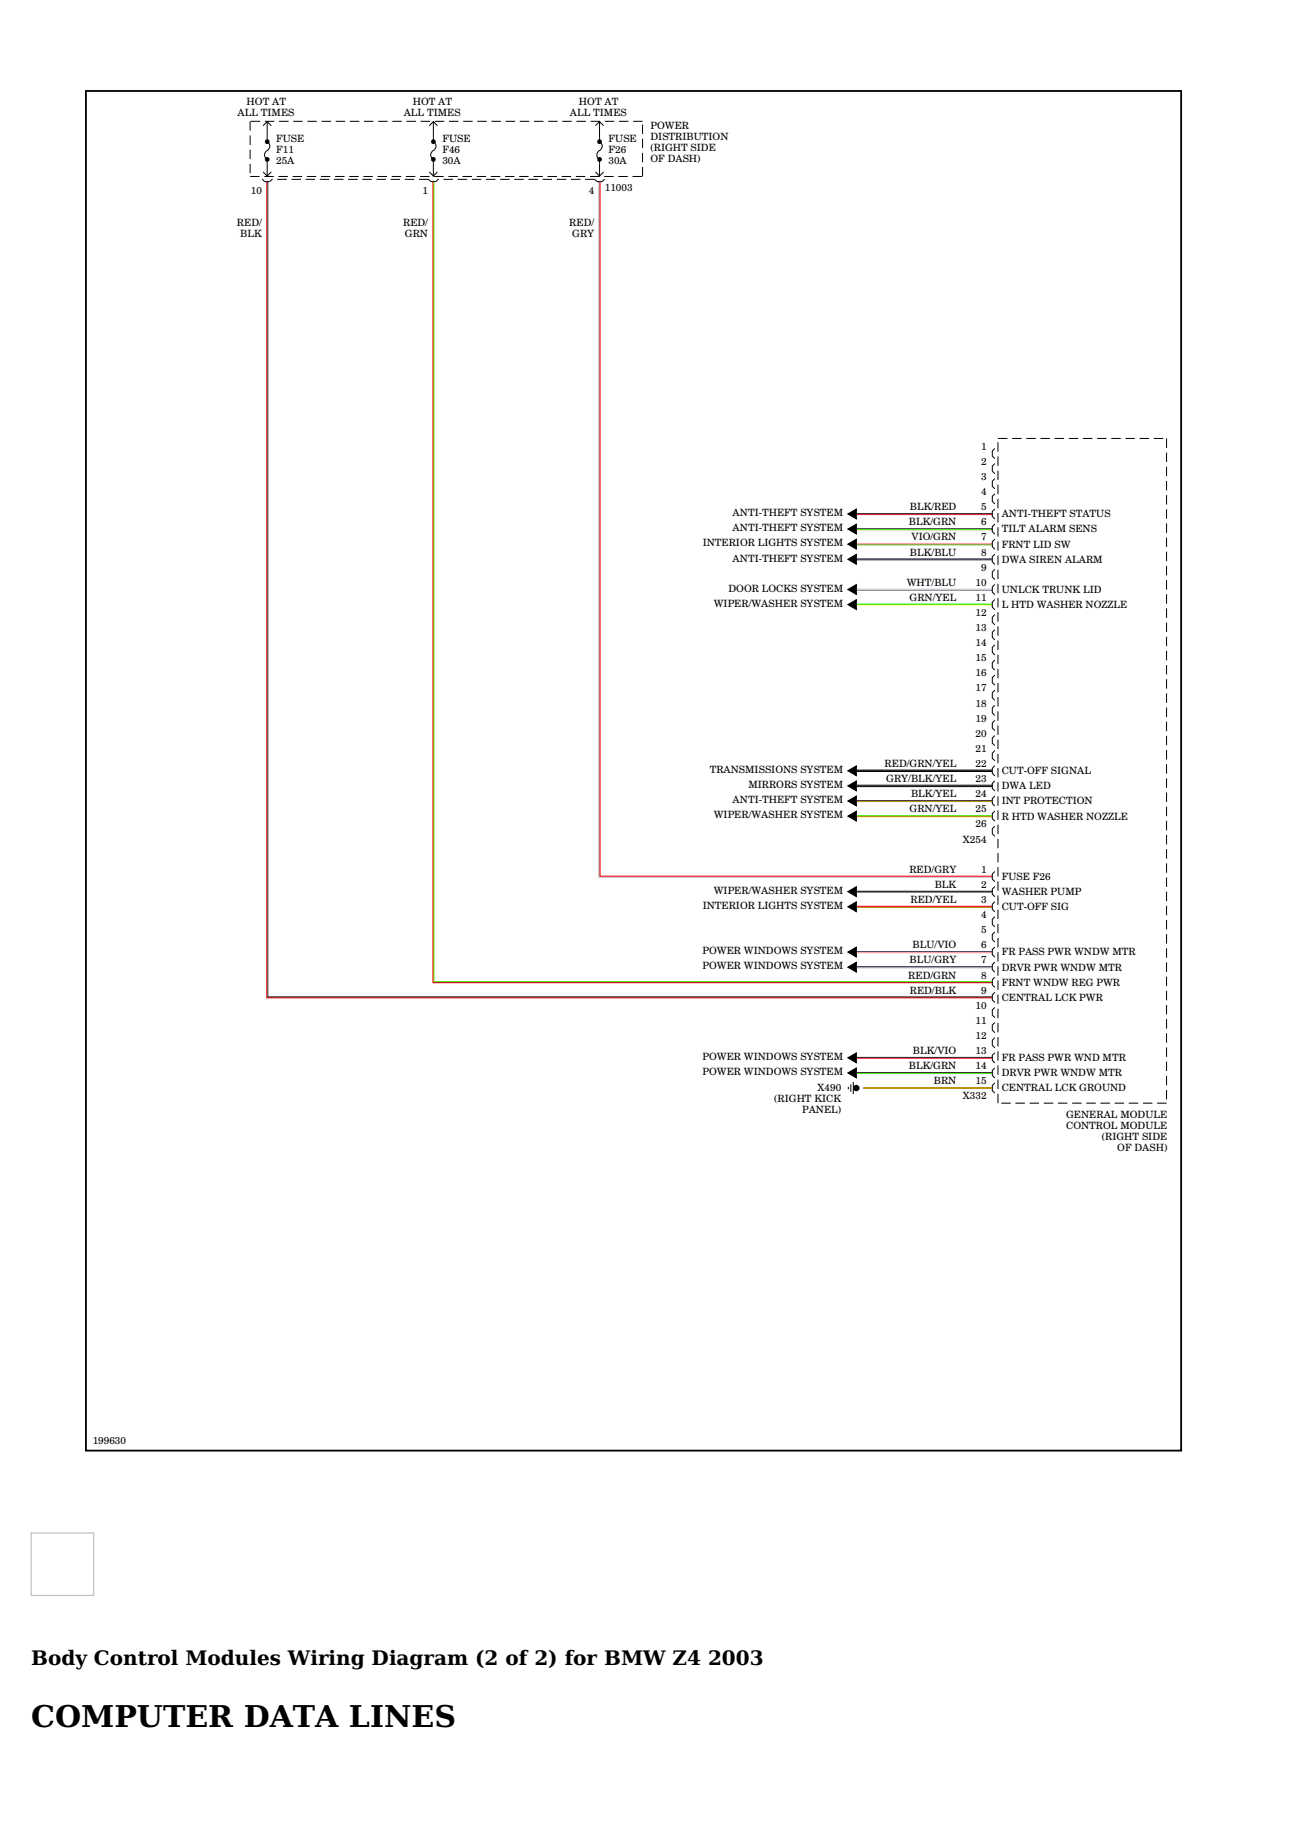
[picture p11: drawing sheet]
<svg xmlns="http://www.w3.org/2000/svg" width="210mm" height="297mm" viewBox="0 0 210 297" stroke-linecap="round" stroke-linejoin="round" font-family="sans-serif">
<path d="M43.4 29.5v132.7h117.9M70.4 29.5v130.3h90.9M97.5 29.5v113h63.8M139.2 147.4h22.1" fill="none" stroke="#f00" stroke-width=".2"/>
<path d="M43.5 29.5v132.6h117.8" fill="none" stroke="#323232" stroke-width=".16"/>
<path d="M70.6 29.5v130.1h90.7M139.2 86.1h22.1M139.2 88.6h22.1M139.2 174.5h22.1" fill="none" stroke="#39e500" stroke-width=".16"/>
<g fill="none" stroke="#000" stroke-width=".16">
<path d="M40.7 19.7v1.6M40.8 19.7h1.5M43.1 19.7h1.5M43.4 19.7v3.3a.89 .89 0 0 1 .5 .9 .89 .89 0 0 1-.7 .8 .81 .81 0 0 0 .2 1.2v2.8M45.4 19.7h1.5M47.7 19.7h1.5M50 19.7h1.5M52.3 19.7h1.5M54.6 19.7h1.5M56.9 19.7h1.5M59.2 19.7h1.5M61.5 19.7h1.5"/>
<path d="M63.8 19.7h1.5M66.1 19.7h1.5M68.4 19.7h1.5M70.5 19.7v3.3a.89 .89 0 0 1 .4 .9 .89 .89 0 0 1-.7 .8 .81 .81 0 0 0 .3 1.2v2.8M70.7 19.7h1.5M73 19.7h1.5M75.3 19.7h1.5M77.6 19.7h1.5M79.9 19.7h1.5M82.2 19.7h1.5M84.5 19.7h1.6M86.8 19.7h1.6"/>
<path d="M89.1 19.7h1.6M91.4 19.7h1.6M93.7 19.7h1.6M96 19.7h1.6M97.5 19.7v3.3a.89 .89 0 0 1 .4 .9 .89 .89 0 0 1-.7 .8 .81 .81 0 0 0 .3 1.2v2.8h-1.6M98.3 19.7h1.6M100.6 19.7h1.6M102.9 19.7h1.6M40.7 22v1.6M40.7 24.3v1.6M40.7 26.6v1.6M40.7 28.7h1.5"/>
<path d="M42.6 29.1l.4 .4h.9l.4-.4M42.8 20.4l.6-.6 .7 .6M42.8 28l.6 .6 .7-.6M43 28.7h1.5M44.2 29.2h.1M45.1 29.2h1.5M45.3 28.7h1.5M47.4 29.2h1.5M47.6 28.7h1.5M49.7 29.2h1.5M49.9 28.7h1.5M52 29.2h1.5"/>
<path d="M52.2 28.7h1.5M54.3 29.2h1.5M54.5 28.7h1.5M56.6 29.2h1.5M56.8 28.7h1.5M58.9 29.2h1.5M59.1 28.7h1.5M61.2 29.2h1.5M61.4 28.7h1.5M63.5 29.2h1.5M63.7 28.7h1.5M65.8 29.2h1.6"/>
<path d="M66 28.7h1.5M68.1 29.2h1.6M68.3 28.7h1.5M69.6 29.1l.4 .4h.9l.4-.4M69.8 20.4l.7-.6 .6 .6M69.8 28l.7 .6 .6-.6M70.6 28.7h1.5M71.3 29.2h.1M72.1 29.2h1.5M72.9 28.7h1.5M74.4 29.2h1.5M75.2 28.7h1.5"/>
<path d="M76.7 29.2h1.5M77.5 28.7h1.5M79 29.2h1.6M79.8 28.7h1.5M81.3 29.2h1.6M82.1 28.7h1.5M83.6 29.2h1.6M84.4 28.7h1.6M85.9 29.2h1.6M86.7 28.7h1.6M88.2 29.2h1.6M89 28.7h1.6"/>
<path d="M90.5 29.2h1.6M91.3 28.7h1.6M92.8 29.2h1.6M93.6 28.7h1.6M95.1 29.2h1.6M96.7 29.1l.4 .4h.8l.4-.4M96.8 20.4l.7-.6 .6 .6M96.8 28l.7 .6 .6-.6M98.2 28.7h1.6M100.5 28.7h1.6M102.8 28.7h1.6M104.5 20.2v1.6"/>
<path d="M104.5 22.6v1.5M104.5 24.9v1.5M104.5 27.2v1.5M161.8 72.9l-.5 .4v.9l.5 .4M161.8 75.4l-.5 .4v.8l.5 .4M161.8 77.8l-.5 .4v.9l.5 .4M162.3 71.3h1.5M162.3 71.9v1.5M162.3 74.2v1.5M162.3 76.5v1.5M162.3 78.8v1.5M164.6 71.3h1.5"/>
<path d="M166.9 71.3h1.5M169.2 71.3h1.5M171.5 71.3h1.5M173.8 71.3h1.5M176.1 71.3h1.5M178.4 71.3h1.5M180.7 71.3h1.5M183 71.3h1.5M185.3 71.3h1.5M187.6 71.3h1.5M189.7 71.3v1.5M189.7 73.6v1.5"/>
<path d="M189.7 75.9v1.5M189.7 78.2v1.5M137.8 86l1.4-.8v1.6zM137.8 98.3l1.4-.8v1.6zM137.8 95.8l1.4-.8v1.6zM137.8 90.9l1.4-.8v1.6zM137.8 88.5l1.4-.8v1.6zM137.8 83.6l1.4-.8v1.6zM161.8 80.3l-.5 .4v.8l.5 .4M161.8 82.7l-.5 .5v.8l.5 .4M161.8 85.2l-.5 .4v.8l.5 .4M161.8 87.7l-.5 .4v.8l.5 .4"/>
<path d="M161.8 90.1l-.5 .4v.8l.5 .5M161.8 92.6l-.5 .4v.8l.5 .4M161.8 95l-.5 .4v.9l.5 .4M161.8 97.5l-.5 .4v.8l.5 .4M161.8 99.9l-.5 .4v.9l.5 .4M162.3 81.1v1.5M162.3 83.4v1.5M162.3 85.7v1.5M162.3 88v1.6M162.3 90.3v1.6M162.3 92.6v1.6M162.3 94.9v1.6"/>
<path d="M162.3 97.2v1.6M162.3 99.5v1.6M189.7 80.5v1.5M189.7 82.8v1.5M189.7 85.1v1.5M189.7 87.4v1.5M189.7 89.7v1.5M189.7 92v1.5M189.7 94.3v1.5M189.7 96.6v1.5M189.7 98.9v1.6M161.8 102.4l-.5 .4v.8l.5 .4"/>
<path d="M161.8 104.8l-.5 .5v.8l.5 .4M161.8 107.3l-.5 .4v.8l.5 .5M161.8 109.8l-.5 .4v.8l.5 .4M161.8 112.2l-.5 .4v.9l.5 .4M161.8 114.7l-.5 .4v.8l.5 .4M161.8 117.1l-.5 .4v.9l.5 .4M161.8 119.6l-.5 .4v.8l.5 .4M162.3 101.8v1.6M162.3 104.1v1.6M162.3 106.4v1.6M162.3 108.7v1.6M162.3 111v1.6"/>
<path d="M162.3 113.3v1.6M162.3 115.6v1.6M162.3 118v1.5M189.7 101.2v1.6M189.7 103.5v1.6M189.7 105.8v1.6M189.7 108.1v1.6M189.7 110.4v1.6M189.7 112.7v1.6M189.7 115v1.6M189.7 117.3v1.6M189.7 119.6v1.6"/>
<path d="M137.8 132.7l1.4-.8v1.6zM137.8 130.2l1.4-.8v1.6zM137.8 127.8l1.4-.8v1.6zM137.8 125.3l1.4-.8v1.6zM139.2 125.4h22.1M139.2 125.2h22.1M139.2 127.7h22.1M139.2 127.9h22.1M161.8 122l-.5 .5v.8l.5 .4M161.8 124.5l-.5 .4v.8l.5 .4M161.8 126.9l-.5 .5v.8l.5 .4M161.8 129.4l-.5 .4v.8l.5 .5"/>
<path d="M161.8 131.9l-.5 .4v.8l.5 .4M161.8 134.3l-.5 .4v.9l.5 .4M162.3 120.3v1.5M162.3 122.6v1.5M162.3 124.9v1.5M162.3 127.2v1.5M162.3 129.5v1.5M162.3 131.8v1.5M162.3 134.1v1.5M162.3 136.4v1.5M162.3 138.7v1.5M189.7 121.9v1.6"/>
<path d="M189.7 124.2v1.6M189.7 126.5v1.6M189.7 128.8v1.6M189.7 131.2v1.5M189.7 133.5v1.5M189.7 135.8v1.5M189.7 138.1v1.5M137.8 157.2l1.4-.8v1.6zM137.8 154.8l1.4-.8v1.6zM137.8 145l1.4-.8v1.6zM137.8 147.4l1.4-.8v1.6zM161.8 149.1l-.5 .4v.8l.5 .4"/>
<path d="M161.8 151.5l-.5 .4v.8l.5 .5M161.8 154l-.5 .4v.8l.5 .4M161.8 156.4l-.5 .4v.9l.5 .4M161.8 158.9l-.5 .4v.8l.5 .4M161.8 141.7l-.5 .4v.8l.5 .4M161.8 144.1l-.5 .5v.8l.5 .4M161.8 146.6l-.5 .4v.8l.5 .4M162.3 141v1.5M162.3 143.3v1.5M162.3 145.6v1.5M162.3 147.9v1.5M162.3 150.2v1.5"/>
<path d="M162.3 152.5v1.5M162.3 154.8v1.5M162.3 157.1v1.5M162.3 159.4v1.5M189.7 140.4v1.5M189.7 142.7v1.5M189.7 145v1.5M189.7 147.3v1.5M189.7 149.6v1.5M189.7 151.9v1.5M189.7 154.2v1.5M189.7 156.5v1.5"/>
<path d="M189.7 158.8v1.5M137.8 172l1.4-.8v1.6zM137.8 174.4l1.4-.8v1.6zM137.9 176.7v.4M138.3 176.3v1.2M138.7 175.9v2M161.8 161.3l-.5 .4v.9l.5 .4M161.8 163.8l-.5 .4v.8l.5 .4M161.8 166.2l-.5 .5v.8l.5 .4M161.8 168.7l-.5 .4v.8l.5 .5M161.8 171.2l-.5 .4v.8l.5 .4M161.8 173.6l-.5 .4v.9l.5 .4"/>
<path d="M161.8 176.1l-.5 .4v.8l.5 .4M162.3 161.7v1.5M162.3 164v1.5M162.3 166.3v1.5M162.3 168.6v1.5M162.3 170.9v1.5M162.3 173.2v1.5M162.3 175.5v1.6M162.3 177.8v1.6M162.8 179.4h1.5M165.1 179.4h1.5M167.4 179.4h1.5"/>
<path d="M169.7 179.4h1.5M172 179.4h1.6M174.3 179.4h1.6M176.6 179.4h1.6M178.9 179.4h1.6M181.2 179.4h1.6M183.5 179.4h1.6M185.8 179.4h1.6M188.1 179.4h1.6M189.7 161.1v1.5M189.7 163.4v1.5M189.7 165.7v1.5"/>
<path d="M189.7 168v1.5M189.7 170.3v1.5M189.7 172.6v1.5M189.7 174.9v1.5M189.7 177.2v1.5"/>
</g>
<path d="M14 14.8h178v221h-178z" fill="none" stroke="#000" stroke-width=".29"/>
<path d="M97.4 29.5v113.1h63.9M139.2 127.8h22.1M139.2 157.4h22.1" fill="none" stroke="#afafaf" stroke-width=".16"/>
<path d="M140.4 176.9h20.9" fill="none" stroke="#b28600" stroke-width=".31"/>
<path d="M139.2 154.7h22.1M139.2 157.2h22.1" fill="none" stroke="#00f" stroke-width=".2"/>
<path d="M139.2 154.9h22.1M139.2 172.1h22.1" fill="none" stroke="#f0f" stroke-width=".16"/>
<path d="M139.2 86h22.1M139.2 83.5h22.1M139.2 90.9h22.1M139.2 130.2h22.1M139.2 171.9h22.1M139.2 174.4h22.1" fill="none" stroke="#323232" stroke-width=".2"/>
<circle cx="139.2" cy="176.9" r=".26" fill="none" stroke="#000" stroke-width=".52"/>
<path d="M139.2 98.2h22.1M139.2 132.6h22.1" fill="none" stroke="#39e500" stroke-width=".2"/>
<path d="M139.2 98.4h22.1M139.2 132.8h22.1M139.2 130.3h22.1M139.2 147.5h22.1" fill="none" stroke="#ff0" stroke-width=".16"/>
<path d="M139.2 83.7h22.1M139.2 125.3h22.1" fill="none" stroke="#f00" stroke-width=".16"/>
<path d="M139.2 95.9h22.1M139.2 91h22.1" fill="none" stroke="#00f" stroke-width=".16"/>
<path d="M139.2 95.8h22.1" fill="none" stroke="#d2d2d2" stroke-width=".2"/>
<path d="M139.2 145h22.1" fill="none" stroke="#323232" stroke-width=".31"/>
<path d="M139.2 88.4h22.1" fill="none" stroke="#f0f" stroke-width=".2"/>
<g fill="none" stroke="#000" stroke-width=".38">
<circle cx="43.4" cy="25.9" r=".19"/>
<circle cx="43.4" cy="23" r=".19"/>
<circle cx="70.5" cy="25.9" r=".19"/>
<circle cx="70.5" cy="23" r=".19"/>
<circle cx="97.5" cy="25.9" r=".19"/>
<circle cx="97.5" cy="23" r=".19"/>
</g>
<g fill="#000">
<path d="M137.8 86l1.4-.8v1.6zM137.8 98.3l1.4-.8v1.6zM137.8 95.8l1.4-.8v1.6zM137.8 90.9l1.4-.8v1.6zM137.8 88.5l1.4-.8v1.6zM137.8 83.6l1.4-.8v1.6zM137.8 132.7l1.4-.8v1.6zM137.8 130.2l1.4-.8v1.6zM137.8 127.8l1.4-.8v1.6zM137.8 125.3l1.4-.8v1.6zM137.8 157.2l1.4-.8v1.6zM137.8 154.8l1.4-.8v1.6z"/>
<path d="M137.8 145l1.4-.8v1.6zM137.8 147.4l1.4-.8v1.6zM137.8 172l1.4-.8v1.6zM137.8 174.4l1.4-.8v1.6z"/>
</g>
<path d="M5.1 249.2h10.1v10.2h-10.1z" fill="none" stroke="#c0c0c0" stroke-width=".2"/>
<text font-size="4.9" x="5.1" y="280.7">COMPUTER DATA LINES</text>
<g font-size="3.3">
<text x="5.1" y="270.8">Body Control Modules Wiring Diagram (2 of 2) for BMW Z4</text>
<text x="115.1" y="270.8">2003</text>
</g>
<g font-size="1.6">
<text x="40.1" y="17.1">HOT AT</text>
<text x="67.1" y="17.1">HOT AT</text>
<text x="94.1" y="17.1">HOT AT</text>
<text x="38.6" y="18.9">ALL TIMES</text>
<text x="44.9" y="23">FUSE</text>
<text x="65.6" y="18.9">ALL TIMES</text>
<text x="71.9" y="23">FUSE</text>
<text x="92.7" y="18.9">ALL TIMES</text>
<text x="98.9" y="23">FUSE</text>
<text x="105.8" y="21">POWER</text>
<text x="105.8" y="22.8">DISTRIBUTION</text>
<text x="44.9" y="26.6">25A</text>
<text x="44.9" y="24.8">F11</text>
<text x="71.9" y="26.6">30A</text>
<text x="71.9" y="24.8">F46</text>
<text x="98.9" y="26.6">30A</text>
<text x="98.9" y="24.8">F26</text>
<text x="105.8" y="24.6">(RIGHT SIDE</text>
<text x="105.8" y="26.4">OF DASH)</text>
<text x="40.8" y="31.5">10</text>
<text x="68.7" y="31.5">1</text>
<text x="95.7" y="31.5">4</text>
<text x="98.3" y="31.1">11003</text>
<text x="38.5" y="36.7">RED/</text>
<text x="39.1" y="38.5">BLK</text>
<text x="65.5" y="36.7">RED/</text>
<text x="65.8" y="38.5">GRN</text>
<text x="92.6" y="36.7">RED/</text>
<text x="93" y="38.5">GRY</text>
<text x="159.5" y="75.6">2</text>
<text x="159.5" y="73.1">1</text>
<text x="119.1" y="83.9">ANTI-THEFT SYSTEM</text>
<text x="147.9" y="83">BLK/RED</text>
<text x="159.5" y="83">5</text>
<text x="159.5" y="80.5">4</text>
<text x="159.5" y="78">3</text>
<text x="114.2" y="88.8">INTERIOR LIGHTS SYSTEM</text>
<text x="119.1" y="86.4">ANTI-THEFT SYSTEM</text>
<text x="147.8" y="85.4">BLK/GRN</text>
<text x="148.2" y="87.9">VIO/GRN</text>
<text x="159.5" y="87.9">7</text>
<text x="159.5" y="85.4">6</text>
<text x="162.9" y="89">FRNT LID SW</text>
<text x="162.9" y="86.6">TILT ALARM SENS</text>
<text x="162.9" y="84.1">ANTI-THEFT STATUS</text>
<text x="119.1" y="91.3">ANTI-THEFT SYSTEM</text>
<text x="147.4" y="95.2">WHT/BLU</text>
<text x="148" y="90.3">BLK/BLU</text>
<text x="158.6" y="95.2">10</text>
<text x="159.5" y="92.8">9</text>
<text x="159.5" y="90.3">8</text>
<text x="162.9" y="91.5">DWA SIREN ALARM</text>
<text x="116.1" y="98.7">WIPER/WASHER SYSTEM</text>
<text x="118.5" y="96.2">DOOR LOCKS SYSTEM</text>
<text x="147.9" y="97.7">GRN/YEL</text>
<text x="158.6" y="97.7">11</text>
<text x="158.6" y="100.1">12</text>
<text x="162.9" y="98.9">L HTD WASHER NOZZLE</text>
<text x="162.9" y="96.4">UNLCK TRUNK LID</text>
<text x="158.6" y="107.5">15</text>
<text x="158.6" y="105.1">14</text>
<text x="158.6" y="102.6">13</text>
<text x="158.6" y="112.4">17</text>
<text x="158.6" y="110">16</text>
<text x="158.6" y="119.8">20</text>
<text x="158.6" y="117.3">19</text>
<text x="158.6" y="114.9">18</text>
<text x="115.4" y="125.7">TRANSMISSIONS SYSTEM</text>
<text x="143.8" y="124.7">RED/GRN/YEL</text>
<text x="158.6" y="124.7">22</text>
<text x="158.6" y="122.3">21</text>
<text x="162.9" y="125.9">CUT-OFF SIGNAL</text>
<text x="119.1" y="130.6">ANTI-THEFT SYSTEM</text>
<text x="121.7" y="128.1">MIRRORS SYSTEM</text>
<text x="144.1" y="127.2">GRY/BLK/YEL</text>
<text x="148.1" y="129.6">BLK/YEL</text>
<text x="158.6" y="129.6">24</text>
<text x="158.6" y="127.2">23</text>
<text x="162.9" y="130.8">INT PROTECTION</text>
<text x="162.9" y="128.3">DWA LED</text>
<text x="116.1" y="133">WIPER/WASHER SYSTEM</text>
<text x="147.9" y="132.1">GRN/YEL</text>
<text x="156.6" y="137">X254</text>
<text x="158.6" y="134.5">26</text>
<text x="158.6" y="132.1">25</text>
<text x="162.9" y="133.2">R HTD WASHER NOZZLE</text>
<text x="147.9" y="141.9">RED/GRY</text>
<text x="159.5" y="141.9">1</text>
<text x="162.9" y="143.1">FUSE F26</text>
<text x="114.2" y="147.8">INTERIOR LIGHTS SYSTEM</text>
<text x="116.1" y="145.3">WIPER/WASHER SYSTEM</text>
<text x="148" y="146.8">RED/YEL</text>
<text x="152" y="144.4">BLK</text>
<text x="159.5" y="149.3">4</text>
<text x="159.5" y="146.8">3</text>
<text x="159.5" y="144.4">2</text>
<text x="162.9" y="148">CUT-OFF SIG</text>
<text x="162.9" y="145.5">WASHER PUMP</text>
<text x="114.2" y="155.2">POWER WINDOWS SYSTEM</text>
<text x="148.4" y="154.2">BLU/VIO</text>
<text x="159.5" y="154.2">6</text>
<text x="159.5" y="151.7">5</text>
<text x="162.9" y="155.3">FR PASS PWR WNDW MTR</text>
<text x="114.2" y="157.6">POWER WINDOWS SYSTEM</text>
<text x="147.7" y="159.1">RED/GRN</text>
<text x="147.9" y="156.6">BLU/GRY</text>
<text x="147.9" y="161.5">RED/BLK</text>
<text x="159.5" y="161.5">9</text>
<text x="159.5" y="156.6">7</text>
<text x="159.5" y="159.1">8</text>
<text x="162.9" y="160.3">FRNT WNDW REG PWR</text>
<text x="162.9" y="157.8">DRVR PWR WNDW MTR</text>
<text x="158.6" y="166.5">11</text>
<text x="158.6" y="164">10</text>
<text x="162.9" y="162.7">CENTRAL LCK PWR</text>
<text x="114.2" y="172.3">POWER WINDOWS SYSTEM</text>
<text x="147.8" y="173.8">BLK/GRN</text>
<text x="148.4" y="171.4">BLK/VIO</text>
<text x="158.6" y="173.8">14</text>
<text x="158.6" y="171.4">13</text>
<text x="158.6" y="168.9">12</text>
<text x="162.9" y="172.5">FR PASS PWR WND MTR</text>
<text x="114.2" y="174.8">POWER WINDOWS SYSTEM</text>
<text x="125.9" y="179.2">(RIGHT KICK</text>
<text x="132.9" y="177.4">X490</text>
<text x="151.8" y="176.3">BRN</text>
<text x="156.6" y="178.7">X332</text>
<text x="158.6" y="176.3">15</text>
<text x="162.9" y="177.5">CENTRAL LCK GROUND</text>
<text x="162.9" y="175">DRVR PWR WNDW MTR</text>
<text x="130.4" y="181">PANEL)</text>
<text x="173.3" y="183.5">CONTROL MODULE</text>
<text x="173.3" y="181.7">GENERAL MODULE</text>
<text x="179.2" y="185.3">(RIGHT SIDE</text>
<text x="181.6" y="187.1">OF DASH)</text>
<text x="15.1" y="234.7">199630</text>
</g>
</svg>
